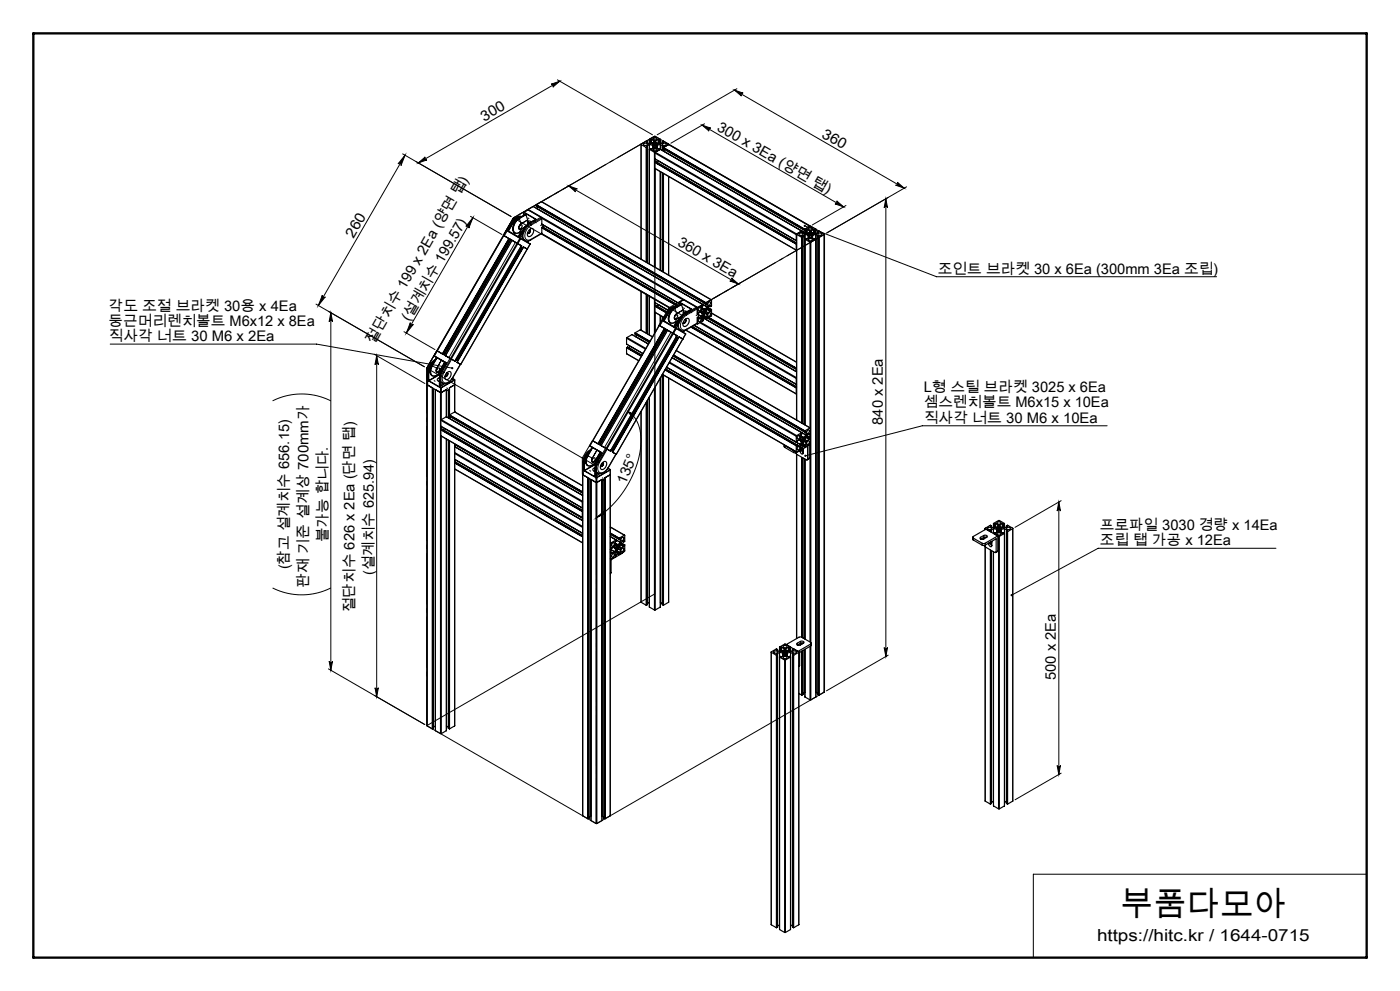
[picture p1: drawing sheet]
<svg xmlns="http://www.w3.org/2000/svg" width="420mm" height="297mm" viewBox="0 0 420 297" stroke-linecap="round" stroke-linejoin="round" font-family="sans-serif">
<g fill="none" stroke="#000" stroke-width=".35">
<path d="M192.3 43.3v34.4M193.1 43.1a.52 .52 0 0 1 .7-.3 .52 .52 0 0 1 .2 .7 .56 .56 0 0 1-.6 .1 .56 .56 0 0 1-.3-.5zM194.2 44h.1M194.2 42.5v.3M194.2 44v34.8M194.8 43.1l-.8-.4 .2-.2-.3-.2-1.6 .9 1.6 1 .3-.2M194.8 41.8v1.3M194.8 44.7v34.4M194.8 41.7h.1M194.8 41.8h.6l.8 .5-.3 .6M194.8 41.7l1.7-.8 1.6 .8M195.8 43.6l-1-.2-.8 .4 .2 .2"/>
<path d="M195.8 43.6l.1 .8M195.8 43.6v.9M195.9 43.6l.3 .6-.8 .5-.3-.2-.3 .2 1.8 .9M195.9 42.9l-1.1 .2M195.9 42.9h.1M195.9 41.5a.52 .52 0 0 1 .7-.3 .52 .52 0 0 1 .3 .7 .56 .56 0 0 1-.6 .1 .56 .56 0 0 1-.4-.5zM195.9 44.7a.52 .52 0 0 1 .7-.3 .52 .52 0 0 1 .3 .7 .56 .56 0 0 1-.6 .2 .56 .56 0 0 1-.4-.6zM196.4 42.9l-.6 .3 .6 .4M196.4 42.9h.2l-.1 .8zM196.6 43h.1M196.6 45.6l-.1 2 42.4 24.5M196.6 43l.6 .3-.6 .3"/>
<path d="M196.7 42.3l.4 .6M196.7 42.3h.1M196.8 48.5l-.3 .2v1.8l42.5 24.5-.1-1.9M196.8 48.5h.1M196.8 48.5l42.2 24.3M197.1 42.9l1 .2M197.1 43.6l-.4 .6 .8 .5 .3-.1 42.7 24.6M197.1 42.9h.1M197.1 43.6l1-.2 .8 .4-.2 .2M197.1 43.6v.8M197.1 43.6v.9M197.6 48.3l-.5 .3"/>
<path d="M197.6 48.3h.1M198.1 41.8h-.6l-.8 .5M198.1 44.8h.1M198.1 44.8l-1.5 .8M198.1 41.8h.1M198.1 41.8v1.3M198.1 51.5v29.5M198.7 42.5v.3M198.7 44v1.1M198.7 51.8v29.5M198.7 44h.1M198.7 42.5l.2 .2-.8 .4"/>
<path d="M198.7 42.5l.4-.2 1.5 1M198.7 44l.4 .2M198.7 43.1a.52 .52 0 0 1 .7-.3 .52 .52 0 0 1 .3 .7 .56 .56 0 0 1-.6 .1 .56 .56 0 0 1-.4-.5zM199.1 44.2l-.1 .4 42.5 24.5M199.3 45.4h.1M199.3 44.8v.6M200.6 43.3l-1.5 .9M200.6 43.3h.1M200.6 52.9v29.6M200.7 43.3h-.1M200.7 43.3l42.4 24.5M151.1 70.6l-20.8 36.1"/>
<path d="M151.1 70.6l5.3 3.1M152.6 69.4l6.4 3.7M152.6 71.5h.1M152.9 71.6h.1M152.9 71.6l-19.9 34.6M153.2 71.8l.4 .2-20 34.6M153.8 68.4v.3M153.9 68.8l.1 .5 .4 .5M153.9 68.7a1.1 1.1 0 0 0 .5 1.1 1.1 1.1 0 0 0 1.3-.1M155.4 65.6a4 4 0 0 0-1.5 2.7M155.8 69.7h-.1M155.8 69.7h.1"/>
<path d="M156 67.6l.3-.2a.61 .61 0 0 1 .2 .8 .61 .61 0 0 1-.7 .2zM156 65.1a3.4 3.4 0 0 0-2.1 1.8M156.4 65l-1.1 .2M156.4 69.3l-.9 1.7M156.4 73.6l-19.9 34.6M156.4 73.7l-.2 .4 .6 .3 .2-.4 1.2 .7M156.5 64.9a2.61 2.61 0 0 0-3.1 1.7l-2.3 4M156.5 74.3l-19.5 33.7M156.7 70.6l.2 .9 .6 .5M156.7 69.1l-.9 .6M157 68.7l-1.4 2.4M157.5 72v.1"/>
<path d="M157.6 64.3l-2.2 1.2M157.6 64.3h.1M157.7 64.3l.6 1.6M157.8 67.7l-.8 1M158.3 65.9h.1M158.3 65.9v1.3M158.3 62.9l1.7-1 50.9 29.4M158.3 62.9l-1.2 .7v1M158.3 62.9l4.1 2.3 .2 2M158.7 66.9a4.5 4.5 0 0 0-2 3.6M158.7 72.1l-.4 .6M158.7 68.9a.77 .77 0 0 1 1.2-.4 .77 .77 0 0 1 .1 1.3 1.19 1.19 0 0 1-1.7 .9v-.9z"/>
<path d="M158.8 68.8a.61 .61 0 0 1 .2 .8 .61 .61 0 0 1-.8 .3M159 68.8a.81 .81 0 0 1-.7 1.2 .81 .81 0 0 0 .7-1.2zM159 73.1h.1M159 73.1l-23.1 40.1a2.47 2.47 0 0 1-3.4 1.5l-.4-.4-.2-.9M159.2 66.4l.1 .2M159.4 66.5a.57 .57 0 0 0-.8-.2 .57 .57 0 0 0-.2 .8M160.7 65.8l-2 1.1M160.7 65.8h.1M160.9 61.7v-.4l1.6-.8 50.9 29.3M160.9 61.7h.1M160.9 61.7l50.9 29.4M161.1 62.5h.1"/>
<path d="M161.1 61.9v.6M162.5 70l-3.6 2-.6 .2-.8-.2M162.5 70l38.6 22.4M162.5 67.2l41.2 23.8M162.8 68l40.8 23.6M162.9 67.4v.6l-.4 .2v1.8M238.9 72.1h.1M239 70.2v55.7M239 73.1h-.1M239 72.1h-.1M239 70.1l-.1 2M239 70.1l1.5 1 .4-.1"/>
<path d="M239.8 70a.52 .52 0 0 1 .6-.2 .52 .52 0 0 1 .3 .6 .56 .56 0 0 1-.6 .2 .56 .56 0 0 1-.3-.6zM240.5 69.3l.4 .2M240.5 69.3l-1.5 .8M240.7 70.8h.1M240.7 69.6h.1M240.7 69.6l.8 .5M240.7 70.8l.2 .1M240.9 69.5l-.2 .1M240.9 71h.1M240.9 69.4v.3M240.9 71v56M241.4 69.1h.1"/>
<path d="M241.5 68.7v1.4M241.5 71.7v55.6M241.5 68.7h.1M241.5 68.7l-.1 .4M241.5 68.7l.6 .1 .8 .4M241.5 68.7l1.6-.9 1.7 .9M242.4 70.2l.6 .3M242.4 70.2h.1M242.4 70.5l-.9-.2-.8 .5M242.4 70.5h.1M242.4 70.5v.9M242.5 70.6l.4 .6-1.4 .5"/>
<path d="M242.5 69.8l-1 .3M242.5 69.8h.1M242.5 70.5v.9M242.6 68.4a.52 .52 0 0 1 .7-.3 .52 .52 0 0 1 .2 .7 .56 .56 0 0 1-.6 .1 .56 .56 0 0 1-.3-.5zM242.6 71.7a.52 .52 0 0 1 .7-.3 .52 .52 0 0 1 .2 .7 .56 .56 0 0 1-.6 .1 .56 .56 0 0 1-.3-.5zM242.9 69.2h.1M242.9 69.3l-.4 .5M243 69.9l-.6 .3M243 70.5h.1M243 69.9h.1M243 69.8h.2v.8zM243.2 69.9l.6 .3"/>
<path d="M243.7 70.6l-.4 .6 .8 .4 .4-.1 .3 .2-1.5 .9-1.8-.9M243.7 69.8l1.1 .3M243.7 70.5h.1M243.7 69.8h.1M243.7 70.5v.9M243.8 70.5l1-.2 .8 .5M243.8 70.5v.9M243.8 70.2l-.6 .3M243.8 70.2h.1M244.8 68.7l-.7 .1-.8 .4 .4 .6M244.8 68.7h.1M244.8 71.7v137.2l-1.7 .9-1.6-.9"/>
<path d="M244.8 68.7v1.4M245.4 69.4v.3M245.4 70.9h.1M245.4 70a.52 .52 0 0 1 .7-.2 .52 .52 0 0 1 .3 .6 .56 .56 0 0 1-.6 .2 .56 .56 0 0 1-.4-.6zM245.6 70.8h.1M245.6 69.6h.1M245.6 69.6l-.2-.2 .3-.2 1.6 1-1.6 .9-.3-.1M245.6 70.8l-.2 .1M245.6 69.6l-.8 .5M247.3 70.2v137.2l-1.6 .9-.3-.2v-137.1M192.3 87.3v11.6M194.2 88.4v11.6"/>
<path d="M194.8 88.7v11.7M196.5 89.7v1l4 2.3M196.8 91.6l-.3 .2v1.8l2.7 1.6M196.8 91.6h.1M196.8 91.6l3.3 1.9M197.6 91.4l-.5 .3M197.7 97.5l5.4 3.1M198.1 94.5v2.5M198.7 94.9v1.1M199.3 96.3l6.3 3.7M199.3 98.4l.1 .1M199.6 98.6h.1"/>
<path d="M199.6 98.6l-20 34.5M199.9 98.8l.4 .2-20 34.5M200.5 95.3v.4M200.5 95.7l.2 .6 .4 .5M200.6 95.6a1.14 1.14 0 0 0 .6 1.2 1.14 1.14 0 0 0 1.3-.2M202.1 92.5a4 4 0 0 0-1.6 2.7M202.5 96.6h.1M202.6 97.1l.2 .1M202.7 94.5l.3-.2a.61 .61 0 0 1 .2 .8 .61 .61 0 0 1-.8 .3zM202.7 92.1a3.4 3.4 0 0 0-2.1 1.7M203 91.9l-1 .3M203.1 96.3l-.9 1.7"/>
<path d="M203.1 91.9a2.61 2.61 0 0 0-3 1.7l-23.1 40.1M203.4 96.1l-.9 .5M203.7 91.5l.1-.9 1.3-.8 3.8 2.3 .3 .4M204.3 91.2l-2.2 1.3M204.3 91.2h.1M204.3 91.2l.7 1.7v1.2M204.5 94.6l-2.2 3.5M205.3 93.9a4.5 4.5 0 0 0-2 3.5M205.3 99.1l-.3 .5M205.4 95.9a.77 .77 0 0 1 1.1-.4 .77 .77 0 0 1 .1 1.2 1.19 1.19 0 0 1-1.6 1l-.1-.7zM205.4 93.8h.1M205.5 95.8a.61 .61 0 0 1 .2 .7 .61 .61 0 0 1-.8 .3"/>
<path d="M205.6 95.8a.81 .81 0 0 1-.6 1.1 .81 .81 0 0 0 .6-1.1zM205.6 100h.1M205.7 98.9l33.3 19.2v-1.9M205.9 93.3v.2M206 93.4a.57 .57 0 0 0-.8-.2 .57 .57 0 0 0-.1 .9M207.3 92.7l-1.9 1.1M207.3 92.7h.1M207.6 97.8l31.4 18.1M208.2 97.5l30.7 17.7M209.1 97l-3.2 1.9a1.58 1.58 0 0 1-1.7 .1 1.58 1.58 0 0 1-.9-1.4M209.1 97h.2M209.2 94.1h.1"/>
<path d="M209.2 96.8l-.1 .2M209.5 95l-.3 .2M209.5 94l-.2 .1M209.6 95h.1M209.5 94h.1M209.6 95l-.4 .2 .1 1.8 1.6-.8v-.4M209.6 93.9l-.1 .1M209.7 92.3l.3-.2a.52 .52 0 0 1 .2 .7 .52 .52 0 0 1-.7 .2zM209.7 95.6l.3-.2a.52 .52 0 0 1 .2 .7 .52 .52 0 0 1-.7 .2zM209.9 93.4l.8 .5M210 93.4l.7 .5M210.6 95v.9l.3-.1"/>
<path d="M210.6 95.1l28.4 16.3M210.6 95.6l.3 .2M210.6 92.3l.7 .4M210.6 92.2l.8 .5M210.6 92.8h.1M210.6 94.9l1.2 .7M210.7 93.8l-.3-.7-.8 .5v1.7l.8-.5 .3-.9M210.9 91.3l-1.7 1v1.9l.4-.2M210.9 91.3l-.3 .6v.9M211 94v.1M211 93.4l.7-.6-.1 .9M211 93.4v.6"/>
<path d="M211 93.4l.6 .3M211.3 92.7l-.7 .1M211.3 94.1l-.7 .9M211.3 94.1l.1 .1M211.4 94.2l.7-.1v.9l-.3 .6M211.4 92.7h-.1M211.6 93.7l-.6 .4M211.8 95.6h.1M211.8 91.1h.1M211.8 90.8v.3M211.8 90.7h.1M211.8 91.1l.3-.1v.9"/>
<path d="M211.8 90.7l1.6-.8 .1 1.8-.4 .2M212 92l-.6 .7M212.1 91.9h.1M212.2 92.1v.1a1.15 1.15 0 0 0 0 1.5M212.3 93.7h.1M212.3 92.1l1.1 .7M212.3 95.3l26.7 15.4M212.5 94l.3-.3a.52 .52 0 0 1 .3 .7 .52 .52 0 0 1-.8 .3zM212.5 90.7l.3-.2a.52 .52 0 0 1 .3 .7 .52 .52 0 0 1-.8 .2zM212.8 91.7l.3 .2M213.1 91.9v-.3l-.9 .5M213.5 92.8l-1.2 .9"/>
<path d="M213.5 92.8l-.1 1.8-1.6 1M213.5 93.8l25.5 14.7M128.1 115.3v102.2l1.6 .9 .3-.1M128.2 115.2l3.9 2.4M128.2 115.2h.1M129 111.4l.2 .7 .4 .5M129.9 108.9a4.6 4.6 0 0 0-1.2 2.8M130 116.4v101.8M130.3 106.7v.1M130.3 106.7l3.5 2.1M130.5 107.8a4.3 4.3 0 0 0-2.3 3.7l.1 3.9M130.9 107.1l-1.6 3-.3 1.3"/>
<path d="M130.9 107.1h.1M131.1 105.1l5.4 3.1 .2-.4 .6 .4-.2 .4 1.1 .6h-.1M131.2 110.5l.3-.2a.55 .55 0 0 1 .3 .7 .55 .55 0 0 1-.8 .2zM131.8 114.2l-.2 .1M131.8 113.3v2.3M131.9 115.7h.1M131.8 113.3h.1M131.8 113.3a.54 .54 0 0 0-.6 .5 .54 .54 0 0 0 .6 .6M132.1 117.6l1.9-.9-.1 8.2M132.1 117.6l-1.5-.8v102.2M132.3 111.1h.1M132.3 111.1l-.1 .2a1.97 1.97 0 0 1-2.8 1l-.3-.7"/>
<path d="M132.4 108h.1M132.8 110.2v.4M132.8 108.2l1 .6zM133.3 115l-1.4 .7M133.4 108.5h.1M133.7 106.6h.1M133.7 108.7h.1M133.7 108.7l-1.4 2.4M133.8 108.8l-1.6 3-.4 1.5M133.9 117.1h.1M134.1 111.7a.61 .61 0 0 1 .2 .8 .61 .61 0 0 1-.8 .2M134.1 111.7a.72 .72 0 0 1 1-.2 .72 .72 0 0 1 .2 1 1.1 1.1 0 0 1-.6 1.1 1.1 1.1 0 0 1-1.2-.1v-.8z"/>
<path d="M134.2 111.7a.82 .82 0 0 1-.7 1.1 .82 .82 0 0 0 .7-1.1zM134.5 116.8v8.4M135.6 113.5l-.1 .2M135.7 113.4l.7 .5v9.6M136.4 115.3l-1.6 .9v.5l-.8 .4M136.4 115.3l-1.5 .9M136.4 115.3h.1M136.5 108.2h.1M188 103.1h.1M188 103.1l4.9 2.9M189.2 103.8l-.6 .4M189.6 100.3l-1.6 .9v1.9"/>
<path d="M189.6 100.3h.1M189.6 100.3l4.9 2.8M190.8 100.9h.1M190.8 100.3v.6M192.6 106.5l-4.3-2.5-.3 .2v1.8l3.6 2.1M194.8 119v62.9l1.7 .9 1.6-.9M195.8 100.9l-3.7-2.1-1.6 1v.3l4.3 2.5M198.1 113.3v68.6M198.7 112.3v68.9M198.7 112.2l40.2 23.2M199.7 110.6l39.5 22.8M200 110.1l38.9 22.4"/>
<path d="M200.6 113.3v67.1l-1.5 1-.4-.2M201.6 107.2l38.9 22.5M201.9 106.7l39.6 22.8M202.9 101l.6 .4 .2-.4 1.1 .6M202.9 105l40.2 23.2M203.1 100.6h.1M203.1 100.6l-20 34.6M203.1 101.2l-19.4 33.7M204.8 101.6h.1M204.8 101.6l-19.9 34.6M205.7 100l-.9 1.6M238.9 115.2h.1"/>
<path d="M239 113.2l-.1 2M239 115.2h-.1M132.3 127.7h.1M132.3 127.8l42.4 24.4M132.6 128.6l-.3 .2v1.9l42.5 24.5v-1.9M132.6 128.6h.1M132.6 128.6l42.2 24.4M133.5 128.4l-.6 .4M133.9 131.6v87.4l-1.6 .9-1.7-.9M133.9 124.9l-1.6 1v1.8M133.9 124.9l40.9 23.6M134.5 131.9v86.3l.3 .2 1.6-.9v-84.5"/>
<path d="M134.8 124.7l.1-.4 1.6-.8 38.3 22.1M134.8 124.7h.1M134.8 124.7l40 23.1M135.1 125.6h.1M135.1 124.9v.7M136.4 137.7l38.4 22.1M136.4 133.9l38.4 22.1M136.4 138.4l38.4 22.1M136.4 133.2l38.4 22.1M175.7 138.3l.1 .7 .5 .5M175.8 138.5a1.1 1.1 0 0 0 .6 1.1 1.1 1.1 0 0 0 1.2-.2M176.6 135.8a4.6 4.6 0 0 0-1.3 2.8"/>
<path d="M177 133.7h.1M177 133.7l.6 .4M177.2 134.8a4.3 4.3 0 0 0-2.3 3.6l.1 4M177.6 134.1l-1.7 2.9-.2 1.3M177.6 134.1l2.9 1.6M177.8 132.1l5.4 3.1M177.9 137.4l.3-.2a.55 .55 0 0 1 .2 .8 .55 .55 0 0 1-.8 .2zM179 138.1h.1M179 138.1l-1.4 1.3M179.1 134.9h.1M179.5 137.2v.4M179.5 135.1l1 .6z"/>
<path d="M180.1 135.5h.1M180.4 135.6l-1.4 2.5M180.5 135.7l-1.7 3.1-.3 1.5M180.8 138.6a.61 .61 0 0 1 .1 .8 .61 .61 0 0 1-.7 .3M180.8 138.6a.72 .72 0 0 1 1-.2 .72 .72 0 0 1 .1 1.1 1.1 1.1 0 0 1-.5 1 1.1 1.1 0 0 1-1.2-.1v-.7zM180.9 138.6a.82 .82 0 0 1-.7 1.2 .82 .82 0 0 0 .7-1.2zM183.1 135.2h.1M183.4 134.7l.6 .4-.2 .4 1 .6M183.4 134.7l-.2 .5M184.8 136.1h.1M184.8 136.1l-2.3 4a2.7 2.7 0 0 1-3.1 1.7M194.2 120v61.2l-.3 .2-1.6-1v-57"/>
<path d="M238.4 135.2l-3.2-1.9 .1 .7 3.2 1.7 3.8-2-.2 4.1-2.9-1.5-.4-.6M239 136.1v55.3M239.2 133.4l-.3 .2v1.8l1.6-.8 .1-.4M239.2 133.4v.3M239.3 133.7h.1M239.4 130.7l.3-.2a.52 .52 0 0 1 .2 .7 .52 .52 0 0 1-.7 .2zM239.4 134l.3-.2a.52 .52 0 0 1 .2 .7 .52 .52 0 0 1-.7 .2zM239.6 131.8l.8 .5M239.7 131.8l.7 .4M240 135a.71 .71 0 0 0 .2 .8 .71 .71 0 0 0 .7 .1l.1-.1M240.1 131.5h.1M240.1 131.5l-1.2 1"/>
<path d="M240.1 133.2l-.8 .5M240.1 133.2h.1M240.1 131.5l.3 .7M240.3 134l.2 .2M240.3 130.6l.7 .5M240.3 130.7l.7 .4M240.3 133.4v.9M240.3 131.2h.1M240.3 134.3h.1M240.3 133.3l1.2 .7M240.4 132.3l-.3 .9M240.4 132.2v.1"/>
<path d="M240.5 129.7l-1.6 .9v1.9M240.5 134.2l-.2 .1M240.6 134.2h.1M240.6 129.7h.1M240.5 134.7l.5 1M240.6 129.7l-.3 .6v.9M240.7 131.8l-.1 .6 .6-.3M240.7 131.8l.5 .3M240.9 134.5v1.2M240.9 137.2v54M240.9 134.5l.1 1.3M241 131.1l-.7 .1"/>
<path d="M241.1 133.8l-.6 .4M241.2 132.1h.1M241.3 131.9h.1M241.3 131.2l-.6 .6M241.3 131.2h.1M241.4 131.9l-.2 .2M241.4 131.2l-.1 .7M241.4 129.5l.3-.1v.9M241.4 129.5l.1-.4 1.6-.9v1.9l-.3 .2M241.5 137.6v53.9M241.7 130.4l-.7 .7M241.7 130.3h.1"/>
<path d="M241.9 130.5v.1a1.15 1.15 0 0 0 0 1.5M241.9 132.1h.1M241.9 130.5l1.2 .7M242.2 132.4l.3-.3a.52 .52 0 0 1 .2 .7 .52 .52 0 0 1-.7 .3zM242.2 129.1l.3-.2a.52 .52 0 0 1 .2 .7 .52 .52 0 0 1-.7 .2zM242.5 130.1l.3 .2M242.8 133.3v4.1l-.7 .4M242.8 130.3h.1M242.8 130.3l-.1-.3-.8 .5M243.1 131.2v1.8l-1.6 1v-.4l.2-.2v-.9a1.48 1.48 0 0 0-1.4 .9M243.1 131.2l-.4 .5-.8 .4M136.4 140.6l38.4 22.1"/>
<path d="M174.7 152.2h.1M174.8 150.3l-.1 1.9M174.8 142.2v102.2l1.6 1 .3-.2v-101.8M174.8 152.2h-.1M174.8 142.1l4.1 2.5 1.7-.9v102.2M174.9 142.1h-.1M177.3 143.7v102.2M178.5 141.1l-.3 .1M178.5 140.3v2.3l1.5-.7M178.5 140.2a.59 .59 0 0 0-.7 .5 .59 .59 0 0 0 .7 .6M178.5 140.1v.2M178.5 140.3l.3 1 .6 .5"/>
<path d="M179.4 141.8h.1M180.6 144.1h.1M182.3 140.5l-.2 .2M182.4 140.3l.7 .5v103.6l-1.6 1-.3-.2v-101.4M183.1 142.2l-1.6 1v.4l-.9 .5M183.1 157.9l4.3 2.5M295.5 158.4v.3M295.8 158.6l-3.8 2.2-.2 .3 2.9 1.7 .5 .1 4.1-2.3v4.5l-.6 .5M296.4 158.2a.55 .55 0 0 1 .6-.2 .55 .55 0 0 1 .4 .6 .55 .55 0 0 1-.7 .1 .55 .55 0 0 1-.3-.5zM297.4 157.6l-.3-.2-1.6 1 4.1 2.4 1.7-1M297.4 159.2l-.3 .1M297.4 157.6l-.2 .2 .8 .4"/>
<path d="M297.4 159.2h.1M297.5 157.6v.3M297.5 159.1v.4M298 158.5h.1M298 158.5l-.8 .5 .2 .1M298.1 158.3h.1M298 156.9v1.4M298.1 159.8h.1M298.1 156.9h.1M298.1 156.9l.6 .1 .8 .4M298.1 156.9l1.6-.9 1.6 .9M298.1 158.5l.9 .2"/>
<path d="M299 158.4h.1M299.1 158.3h.1M299 158.7l.1 .9M299 158.7v.9M299.1 158.4l.5 .3M299.1 158.8l.4 .5-.8 .5h-.6M299.2 158.3h.1M299.2 156.5a.55 .55 0 0 1 .6-.1 .55 .55 0 0 1 .4 .5 .55 .55 0 0 1-.7 .2 .55 .55 0 0 1-.3-.6zM299.2 159.8a.55 .55 0 0 1 .6-.2 .55 .55 0 0 1 .4 .6 .55 .55 0 0 1-.7 .2 .55 .55 0 0 1-.3-.6zM299.5 157.4h.1M299.5 157.4a1.21 1.21 0 0 1-1.4 .9M299.6 158.1l-.4 .2"/>
<path d="M299.6 158.7h.1M299.6 158h.2v.8zM299.8 158.1l.6 .3-.6 .3M299.9 157.4a1.21 1.21 0 0 0 1.4 .9M299.9 157.4h.1M300.3 158.8l-.4 .5 .8 .5h.6M300.4 158.7l-.1 .9M300.4 158.7v.9M301.3 158.5h.1M301.3 158.5l-.9 .2M301.3 156.9l-.6 .1-.8 .4M301.4 158.2h.1"/>
<path d="M301.3 156.9h.1M301.3 156.9v1.4M301.3 159.9v81.6M301.4 158.5l.8 .5-.3 .1M301.9 157.6v.3M301.9 159.1v81.7M301.9 159.1h.1M301.9 157.6l.3 .2-.8 .4M301.9 157.6l.4-.2 1.6 1-1.6 .9-.4-.1M302 158.2a.55 .55 0 0 1 .7-.2 .55 .55 0 0 1 .3 .6 .55 .55 0 0 1-.6 .1 .55 .55 0 0 1-.4-.5zM303.9 158.4v81.6l-1.6 1-.4-.2M183.1 164.6l.1 .1"/>
<path d="M183.1 160.8l1.7 1M183.1 165.3l.4 .3M183.1 160.1l2.7 1.6M183.1 167.5l.1 .1M183.5 165.6l-.3 .2v1.8l1.6-.9 .1-.4M183.7 162.9l.3-.2a.52 .52 0 0 1 .2 .7 .52 .52 0 0 1-.7 .2zM183.7 166.1l.3-.2a.52 .52 0 0 1 .2 .7 .52 .52 0 0 1-.7 .2zM183.9 164l.8 .4M184 163.9l.7 .5M184.6 163.4h.1M184.6 166.2l.2 .1M184.6 162.9l.7 .4"/>
<path d="M184.6 162.8l.7 .4M184.6 165.5l1.2 .7M184.6 165.5v.9l.8-.4M184.7 164.4l-.3 1-.8 .4-.1-.2M184.7 164.3l-.3-.6-.8 .5-.4 .5M184.8 166.3h.1M184.9 161.9l-1.7 .9v1.9M184.9 161.9l-.3 .5v.9M184.9 164.6h.1M185 163.9l-.1 .7M185.1 163.8l-.2 .1 .7 .4M185.1 164.5l-.1 .1"/>
<path d="M185.1 163.7h.1M185.1 164.5h.1M185.1 163.7l.6-.3-.1 .9M185.3 163.3l-.7 .1M185.3 164.7l-.7 .8M185.3 164.7h.1M185.3 164.7h.7l-.2 1.5M185.3 163.2v.1M185.5 164.2l-.4 .3M185.8 161.7v-.4l1.6-.9v1.8l-.3 .2v-.2M185.9 163.6v.1M185.9 163.7l.3 .6"/>
<path d="M186 161.6h.1M186 161.6l-.2 .1M186 161.6v.9l-.7 .7M186.2 164.3h.1M186.2 162.6l1.2 .7M186.2 164.3l.8-.5 .1-.3 .3-.2v1.9l-1.6 1M186.2 162.6l-.3 1M186.5 164.5l.3-.2a.52 .52 0 0 1 .2 .7 .52 .52 0 0 1-.7 .2zM186.6 161.1l.2-.1a.52 .52 0 0 1 .2 .7 .52 .52 0 0 1-.7 .2zM186.8 162.3l.3 .1M186.8 165.6l-3.5 2.2v3.8l-.2 .3M186.8 165.6h.1"/>
<path d="M187 162.2h.1M187 162.2l-.8 .4M291.8 161l.1 .8 3.1 1.7 .5-.1 3.3-1.9-.1 4.1-3-1.6-.4-.5M294 161.1l1.1-.6a.53 .53 0 0 1 .7-.2 .53 .53 0 0 1 .2 .7l-.9 .6a.61 .61 0 0 1-.7 .1 .61 .61 0 0 1-.4-.6zM295.3 161v.4M295.5 163.8v76.2l1.6 1 .3-.2M296 161h-.7l-1.1 .6M297.1 162.5l.1 .6 .3 .4M297.5 162.3v1.1M297.5 165v75.8M297.5 162.3v1.4a.67 .67 0 0 1-.8-.1 .67 .67 0 0 1-.1-.8M298 165.3v76.2"/>
<path d="M194.8 180.6h.1M194.8 180.6l-.6 .3M198.1 181.9h.1M198.1 180.5l.6 .4M198.7 181.2h.1M231.3 195.4v81.7l1.6 .9 .4-.1M232.2 195.2a.55 .55 0 0 1 .6-.1 .55 .55 0 0 1 .4 .5 .55 .55 0 0 1-.7 .2 .55 .55 0 0 1-.3-.6zM233.3 194.7l-.4-.2-1.6 .9 1.6 1 .4-.2M233.3 194.7l-.3 .1 .8 .5M233.3 196.2h.1M233.3 194.7v.3M233.3 196.2v81.6"/>
<path d="M233.8 195.6h.1M233.8 195.6l-.8 .4 .3 .2M233.9 195.3h.1M233.9 196.9v81.7l1.6 .9 1.7-.9v-81.7M233.9 193.9v1.4M233.9 193.9h.1M233.9 196.9l1.6 .9 1.6-.9M233.9 194h.6l.8 .5M233.9 193.9l1.7-.9 4.1 2.4-1.6 1-.3-.2M233.9 195.5l.9 .3M234.8 195.8l.1 .8M234.8 195.8v.9"/>
<path d="M234.9 195.8l.4 .6-.8 .4-.6 .1M234.9 195.1l-1 .2M234.9 195v.1M235 193.6a.55 .55 0 0 1 .7-.2 .55 .55 0 0 1 .3 .6 .55 .55 0 0 1-.6 .2 .55 .55 0 0 1-.4-.6zM235 196.9a.55 .55 0 0 1 .7-.2 .55 .55 0 0 1 .3 .6 .55 .55 0 0 1-.6 .1 .55 .55 0 0 1-.4-.5zM235.3 194.5h.1M235.3 194.5l-.4 .5M235.4 195.1l-.6 .3 .6 .3M235.4 195l.2 .1-.1 .7zM235.5 195.8h.1M235.6 195.1l.5 .3M235.7 194.5l.4 .5"/>
<path d="M235.7 194.5h.1M235.9 193.2l4.1-2.3 .5 .1 2.8 1.6-.1 .4-3.8 2.2M236.1 195.1l1 .2M236.1 195.8l-.4 .6 .8 .4 .6 .1M236.1 195v.1M236.1 195.5l-.5 .2M236.1 195.5h.1M236.2 195.4h.1M236.2 195.8l-.1 .8M236.2 195.8v.9M236.2 195.4v.1M237.1 195.5h.1"/>
<path d="M237.1 195.5l-.9 .3M237.1 194h-.6l-.8 .5M237.2 195.3h.1M237.1 194h.1M237.2 193.9v1.4M237.2 195.6l.8 .4-.2 .2M237.7 194.7v.3M237.7 196.2v81.6M237.8 196.2h.1M237.8 194.7l.2 .1-.8 .5M237.8 195.2a.55 .55 0 0 1 .7-.1 .55 .55 0 0 1 .3 .5 .55 .55 0 0 1-.6 .2 .55 .55 0 0 1-.4-.6zM238.1 194.5l-.3 .2"/>
<path d="M239.1 192.9l1-.7a.53 .53 0 0 1 .7-.1 .53 .53 0 0 1 .2 .7l-.9 .5a.61 .61 0 0 1-.7 .1 .61 .61 0 0 1-.3-.5zM239.7 195.4v81.7l-1.6 .9-.3-.1M240.9 192.8v.1M240.9 194.9v13.2M241 192.8l-.7-.1-1.1 .6M241.5 194.6v14.3M243.4 192.8l-.1 .7-3.4 2v3.8l-.2 .4M130 218.3h.1M130.6 219h.1M130.6 217.6l-.6 .3M133.9 217.6h.1M133.9 217.6l.6 .3"/>
<path d="M239.7 207.8l.8 .5 .4-.1M240.9 208.1h.1M241.5 207.5l-.6 .3M241.5 208.9h.1M244.8 207.5h.1M244.8 207.5l.6 .3M177.3 244.5h.1M177.3 244.5l-.6 .4M177.3 245.9h.1M177.3 245.9l1.6 .9 1.7-.9M180.6 245.9h.1M180.6 244.5h.1"/>
<path d="M180.6 244.5l.6 .4M297.5 240.8h.1M298 240.2l-.5 .3M298 240.1h.1M298.1 241.5h.1M298.1 241.5l1.6 .9 1.6-.9M301.3 241.5h.1M301.4 240.2h.1M301.4 240.2l.5 .3M301.9 240.8h.1M233.3 277.9h.1M233.8 277.2h.1"/>
<path d="M233.8 277.2l-.5 .3M237.2 277.2h.1M237.2 277.2l.5 .3M237.7 277.8h.1"/>
</g>
<g fill="#000">
<path d="M125.5 48.8l2.1-1.8a.52 .52 0 0 0-.1 .7 .52 .52 0 0 0 .6 .2zM165.3 25.2l2.6-.9-2.1 1.8a.52 .52 0 0 0 .1-.6 .52 .52 0 0 0-.6-.3z"/>
<path d="M269.2 54.6l2.1 1.8-2.6-.9a.52 .52 0 0 0 .6-.3 .52 .52 0 0 0-.1-.6zM220.4 27l2.5 .9a.52 .52 0 0 0-.6 .3 .52 .52 0 0 0 .1 .6zM251 60.2l2.1 1.8-2.6-.9a.52 .52 0 0 0 .6-.3 .52 .52 0 0 0-.1-.6zM210.7 37.5l2.5 .9a.52 .52 0 0 0-.6 .3 .52 .52 0 0 0 .1 .6z"/>
<path d="M141.9 65.2l-1.3 3.2a.51 .51 0 0 0-.2-.7 .51 .51 0 0 0-.6 .2zM123.1 96.7a.51 .51 0 0 0 .2 .7 .51 .51 0 0 0 .7-.2l-2.1 2.6z"/>
<path d="M96.7 88.4a.51 .51 0 0 0 .2 .7 .51 .51 0 0 0 .7-.2l-2.1 2.7zM121.5 46.5l-1.2 3.1a.51 .51 0 0 0-.2-.6 .51 .51 0 0 0-.7 .1z"/>
<path d="M219.4 83.3l2.1 1.8-2.6-.9a.52 .52 0 0 0 .6-.2 .52 .52 0 0 0-.1-.7zM170.6 55.7l2.6 .9a.52 .52 0 0 0-.6 .3 .52 .52 0 0 0 .1 .6z"/>
<path d="M113 106.6l.5 2.7a.52 .52 0 0 0-.5-.4 .52 .52 0 0 0-.5 .4zM112.5 206.1a.52 .52 0 0 0 .5 .4 .52 .52 0 0 0 .5-.4l-.5 2.7z"/>
<path d="M135.4 110.1v.4l.5 .1 .1-.2-.3-.1 .3 .1-.1-.3zM241.2 67.4l-.1 .2 .3 .1-.3-.1a.34 .34 0 0 0 .3 .4 .34 .34 0 0 0 .4-.4 .34 .34 0 0 0-.6-.2zM241.4 136.4l-.1 .3 .3-.1-.3 .1a.34 .34 0 0 0 .5 .2 .34 .34 0 0 0 .1-.5 .34 .34 0 0 0-.5 0zM303.3 178.1l-.1 .4 .3-.1-.3 .1a.34 .34 0 0 0 .5 .1 .34 .34 0 0 0 .1-.5 .34 .34 0 0 0-.5 0z"/>
<path d="M178.9 155.1l2.3-1.9a.4 .4 0 0 0-.3 .4 .4 .4 0 0 0 .4 .4zM188.4 123.4l1.8 .7a.59 .59 0 0 0-.6 .9z"/>
<path d="M265.2 194.1a.52 .52 0 0 0 .6 .4 .52 .52 0 0 0 .5-.4l-.5 2.7zM265.8 59.6l.5 2.7a.52 .52 0 0 0-.5-.4 .52 .52 0 0 0-.6 .4zM317.1 229.4a.52 .52 0 0 0 .5 .4 .52 .52 0 0 0 .6-.4l-.6 2.7zM317.6 150.5l.6 2.7a.52 .52 0 0 0-.6-.4 .52 .52 0 0 0-.5 .4zM98.7 198.2a.52 .52 0 0 0 .5 .4 .52 .52 0 0 0 .6-.4l-.6 2.7zM99.2 93.7l.6 2.7a.52 .52 0 0 0-.6-.4 .52 .52 0 0 0-.5 .4z"/>
<circle cx="133.8" cy="108.8" r=".17"/>
</g>
<g fill="none" stroke="#000" stroke-width=".3">
<path d="M165.3 25.2l2.6-.9-2.1 1.8a.52 .52 0 0 0 .1-.6 .52 .52 0 0 0-.6-.3zM167.2 23.9l28.5 16.5M167.9 24.3l-42.4 24.5M210.7 37.5l42.4 24.5M210.7 37.5l2.5 .9a.52 .52 0 0 0-.6 .3 .52 .52 0 0 0 .1 .6zM211.4 37.1l-10.1 5.8M220.4 27l50.9 29.4M220.4 27l2.5 .9a.52 .52 0 0 0-.6 .3 .52 .52 0 0 0 .1 .6zM221.1 26.6l-23.9 13.8M120.8 46.1l32.5 18.8M121.5 46.5l-1.2 3.1a.51 .51 0 0 0-.2-.6 .51 .51 0 0 0-.7 .1zM121.5 46.5l-26 45.1"/>
<path d="M125.5 48.8l2.1-1.8a.52 .52 0 0 0-.1 .7 .52 .52 0 0 0 .6 .2zM170.6 55.7l50.9 29.4M170.6 55.7l2.6 .9a.52 .52 0 0 0-.6 .3 .52 .52 0 0 0 .1 .6zM171.3 55.3l-8.2 4.8M192.4 43.3v34.4M193.8 44.2v34.3M193.9 44.2v34.4M194 42.6v.1M194 43.8v.1M194.2 42.5v.3M194.2 44v34.7M194.8 43.4v35.7"/>
<path d="M194.8 41.8v1.3M195.1 41.9v1.2M195.2 41.9v1.2M195.4 41.8v1.3M195.5 41.8v1.2M195.8 43.2v.1M195.9 43.2v.1M196 43.2v.1M196.2 42.3v.1M196.3 44.2h.1M196.3 43v.5M196.3 45.6v34.4"/>
<path d="M196.5 40.8l50.9 29.4M196.5 40.8l-38.2 22M196.5 40.8v137.2l-68.5 39.5M196.5 45.9l42.4 24.5M196.5 47.6l42.4 24.5M196.5 48.7l42.4 24.5M196.5 50.4l42.4 24.5M196.5 42.8v.9M196.5 48.6l42.4 24.5M196.6 45.6l42.4 24.5M196.6 47.7v.9M196.6 50.6v29.5"/>
<path d="M196.6 43v.5M196.7 44.2h.1M196.7 42.3v.1M196.8 48.5l42.2 24.3M196.9 43.2v.1M197 43.2v.1M197.1 43.2v.1M197.5 41.8v1.2M197.5 41.8v1.3M197.7 41.9v1.2M197.8 41.9v1.2M198.1 43.4v1.3"/>
<path d="M198.1 44.8l42.5 24.4M198.1 41.8v1.3M198.1 51.4v29.6M198.1 43.4v1.4M198.1 51.5v29.5M198.7 42.5v.3M198.7 44v1.1M198.7 51.8v29.6M198.9 42.6v.1M198.9 43.8v.1M199 44.2v1.1M199 52v29.5"/>
<path d="M199 44.3l42.4 24.5M199 44.6l42.4 24.5M199.1 44.2l42.4 24.5v1.4M199.1 44.6v.7M199.1 52v29.6M200.6 43.3l42.4 24.5M200.6 52.9v29.5M265.8 59.6l.5 2.7a.52 .52 0 0 0-.5-.4 .52 .52 0 0 0-.6 .4zM265.8 59.6v137.2M266.5 59.2l-18.6 10.7M269.2 54.6l2.1 1.8-2.6-.9a.52 .52 0 0 0 .6-.3 .52 .52 0 0 0-.1-.6zM272 56l-23.9 13.8"/>
<path d="M141.2 64.8l9.4 5.5M141.9 65.2l-1.3 3.2a.51 .51 0 0 0-.2-.7 .51 .51 0 0 0-.6 .2zM141.9 65.2l-20 34.6M151.1 70.6l-20.8 36M152.5 69.2v.2M152.5 69.2h.1M152.5 69.4l3.5 2M152.6 69.2l-.1 .2M152.6 69.2l2.9 1.7M152.6 71.5l-19.9 34.5M152.7 71.5l-19.9 34.6M152.9 71.6l-20 34.6"/>
<path d="M153.2 71.8l-19.9 34.6M153.3 71.8l-20 34.6M153.4 66.6l.2 .1M153.6 66.7l.2 .1M153.6 66.7l-2.3 4M153.6 72l-19.9 34.6M153.8 66.8l-1.2 2.4M153.8 66.8l-1.3 2.4M154 65.3l-3 5.2M154 65.3l50.9 29.4M154 65.3l-26 45M154.6 72.6l-19.9 34.6"/>
<path d="M155.3 65.2l-1.5 1.6M155.5 70.9v.1M155.5 70.9h.1M155.6 65.4h.1M155.7 65.4a4 4 0 0 0-1.8 3.4M155.7 65.4h.1M155.7 65.4a4 4 0 0 0-1.8 3.3M155.7 65.4l.1 .1M155.8 65.5a3.2 3.2 0 0 0-1.4 4.2l.8 .2 .6-.2M155.8 65.5l.5 1.6M156 71.4l.2 .2M156 71.4l-20.9 36.1"/>
<path d="M156.1 71.4h-.1M156.1 65.1h-.1M156.2 71.4v.2M156.2 71.6l-20.8 36M156.2 71.6l2.8 1.6M156.3 67.1a.93 .93 0 0 0-.7 .8 .93 .93 0 0 0 .5 .9l.2-.1M156.3 67.1h.1M156.3 68.7l-.5 1M156.3 67.1a.89 .89 0 0 0-.7 .8 .89 .89 0 0 0 .5 .9l.2-.1M156.3 68.7h.1M156.4 69.4l-.9 1.5M156.4 73.6l-20 34.6"/>
<path d="M156.5 64.9a2.76 2.76 0 0 0-2.9 1.8M156.5 74.3l-19.5 33.7M156.8 69.1l-1 .6M156.8 74.4l-19.5 33.7M156.8 69.6l-1 1.6M157 68.7h.1M157 68.7l-1.3 2.5M157 68.7l-1.4 2.4M157.1 63.7v.1M157.1 74l-20 34.6M157.1 63.8v.7M157.1 63.6h.1"/>
<path d="M157.2 63.7l-.1 .1M157.2 63.7l3.4 2M157.2 63.6v.1M157.2 63.6l3.5 2M157.5 68l-1.2 .7M157.6 68l-.6 .7M157.7 64.3l-2 1.1M157.8 64.4l-2 1.1M158.3 65.9l-2 1.2M158.3 62.8l50.9 29.4M158.3 62.8l-4.3 2.5M158.4 62.7l51 29.4"/>
<path d="M158.4 62.9l-1.2 .7M158.6 72.2l-.3 .5M158.8 66.9h.1M158.8 66.9a4.7 4.7 0 0 0-2.1 3.7M158.8 66.9l.2 .1M159 73.1v.1M159 73.2l-20.8 36M159 67a3.9 3.9 0 0 0-1.7 4.9l.2 .1M159 67l.3 .5M159 73.2h.1M159.3 67.5a3.5 3.5 0 0 0-1.5 4.2l.6 .3 .9-.3M159.3 71.7l-.1 .2"/>
<path d="M159.9 61.9l52.1 30.1M160.6 65.7l.1 .1M160.6 65.7v.1M160.7 65.8h.1M160.7 65.6v.2M160.7 65.6l-.1 .1M160.7 65.8l-1.9 1.1M160.9 61.7l50.9 29.4M160.9 61.3l50.9 29.4-50.9-29.3M162.3 65.1l-3.3 1.9M162.4 60.5l50.9 29.4M162.5 65.4l42.4 24.5"/>
<path d="M162.5 70l38.7 22.3M162.5 65.3l-4.2 2.4-3.1 5.3M162.5 67.2l41.2 23.8M162.5 68.3l40.7 23.5M162.5 65.6l-3.2 1.9M162.5 69.9l-3.2 1.8M162.6 68.2l40.7 23.5M162.8 68l40.8 23.6M239 70.3v55.6M240.5 71.1v55.7M240.6 71.1v55.7M240.7 69.6h.1"/>
<path d="M240.7 70.8h.1M240.9 69.5v.2M240.9 71v56M240.9 69.4l.6 .4M240.9 69.5l.6 .3M241.4 67.7l39.6 15.2h84M241.4 70.3v57M241.5 70.3v57M241.8 68.9v1.2M241.8 68.9v1.1M242 68.8v1.2M242.1 68.8v1.2"/>
<path d="M242.5 70.1v.2M242.6 70.1v.2M242.9 69.2v.2M242.9 71.1h.1M243 69.9v.6M243 72.6v55.6M243.1 69.8v.8M243.2 69.8v.8M243.3 72.6v120M243.3 69.9v.6M243.3 71.1h.1M243.3 69.2v.2"/>
<path d="M243.6 70.1v.2M243.7 70.1v.2M243.8 70.1v.2M244.1 68.8v1.2M244.2 68.8v1.2M244.4 68.9v1.1M244.5 68.9v1.2M244.8 70.3v138.6M244.8 68.7v1.4M244.8 70.3v137.2M245.4 69.5v.2M245.4 71v137.2"/>
<path d="M245.6 69.6h.1M245.6 70.8h.1M245.6 71.1v137.2M245.7 71.1v137.2M247.2 70.3v137.2M247.4 70.2v137.2l-68.5 39.5M247.4 70.2l-38.2 22M251 60.2l2.1 1.8-2.6-.9a.52 .52 0 0 0 .6-.3 .52 .52 0 0 0-.1-.6zM253.8 61.6l-10.1 5.8M94.8 91.1l32.5 18.8M96.7 88.4a.51 .51 0 0 0 .2 .7 .51 .51 0 0 0 .7-.2l-2.1 2.7zM99.2 93.7l.6 2.7a.52 .52 0 0 0-.6-.4 .52 .52 0 0 0-.5 .4z"/>
<path d="M99.2 93.7v107.2M121.2 99.4l9.3 5.4M123.1 96.7a.51 .51 0 0 0 .2 .7 .51 .51 0 0 0 .7-.2l-2.1 2.6zM190.5 99.8l4.5 2.5M190.6 99.7l4.4 2.6M192.1 98.9l3.6 2.1M192.4 87.3v11.7M193.8 88.2v11.6M193.9 88.2v11.7M194.2 88.4v11.6M194.8 88.7v11.7M196.3 89.6v10.4"/>
<path d="M196.5 90.7l4 2.3M196.5 91.8l3.5 2M196.5 93.5l2.7 1.6M196.5 91.7l3.5 2.1M196.6 90.8v.9M196.6 93.7v5.8M196.8 91.6l3.3 1.9M197.6 91.4l2.9 1.6M197.8 97.6l-20.8 36M198.1 94.5v2.6M198.1 94.6v2.4M198.7 94.9v1.1"/>
<path d="M199 95.1v.4M199.1 95.1v.3M199.1 96.1l.1 .3M199.1 96.1l.1 .1M199.2 96.4l3.4 2M199.2 96.2v.2M199.2 96.2l2.9 1.7M199.3 98.4l-19.9 34.6M199.4 98.5l-20 34.5M199.6 98.6l-20 34.5M199.9 98.8l-20 34.5M200.1 93.6h.2"/>
<path d="M200.3 93.6l-2.3 4M200.3 93.6l.2 .2M200.3 99l-20 34.5M200.5 93.8l-1.3 2.4M200.5 93.8l-1.4 2.3M201.3 99.6l-20 34.5M202 92.2l-1.5 1.6M202.1 97.9l.1 .1M202.1 97.9h.1M202.3 92.3h.1M202.4 92.3a4 4 0 0 0-1.9 3.4M202.4 92.3v.1"/>
<path d="M202.4 92.4a4 4 0 0 0-1.8 3.2M202.4 92.4l.1 .1M202.5 92.5a3.2 3.2 0 0 0-1.4 4.2l.8 .1 .6-.2M202.5 92.5l.5 1.5M202.6 97.1l.2 .1M202.6 98.4l.3 .1M202.6 98.4l-20.8 36M202.7 98.3l-.1 .1M202.8 92l-.1 .1M202.8 98.4l.1 .1M202.9 98.5l-20.8 36M202.9 98.5l2.8 1.6"/>
<path d="M203 94a.93 .93 0 0 0-.8 .8 .93 .93 0 0 0 .6 .9h.2M203 94h.1M203 95.7l-.5 .9M203 94a.89 .89 0 0 0-.7 .8 .89 .89 0 0 0 .5 .9h.2M203 96.3l-.9 1.6M203.1 91.9a2.76 2.76 0 0 0-2.8 1.7M203.4 96.1l-.9 .5M203.5 96.5l-1 1.7M203.7 95.6h.1M203.7 95.6l-1.3 2.5zM203.7 90.7h.1M203.8 90.7v.8"/>
<path d="M203.8 90.5h.1M203.8 90.7h.1M203.8 90.7l3.5 2M203.9 90.5l-.1 .2M203.9 90.5l3.5 2M204.2 95l-1.2 .7M204.3 94.9l-.6 .7M204.3 91.2l-1.9 1.1M204.4 91.2l-2 1.2M204.5 91.3l-2 1.2M204.9 94.7l-26 45M204.9 94.7l-3 5.2"/>
<path d="M205 92.9l-2 1.1M205 89.8l-4.3 2.4-3 5.3M205.1 89.9l-1.2 .6M205.3 99.1l-.3 .5M205.4 93.8h.1M205.5 93.8a4.7 4.7 0 0 0-2.2 3.8M205.5 93.8l.2 .1M205.6 100l.1 .1M205.7 93.9a3.9 3.9 0 0 0-1.7 4.9l.2 .2M205.7 93.9l.3 .5M205.8 98.9l33.1 19.1M206 94.4a3.5 3.5 0 0 0-1.6 4.2l.7 .3 .9-.2"/>
<path d="M206 98.7l-.1 .2M207.3 98l31.6 18.3M207.3 92.7h.1M207.4 98l31.5 18.2M207.4 92.5v.2M207.4 92.5l-.1 .2M207.4 92.7l-1.9 1.1M207.6 97.8l31.4 18.1M208.2 97.5l30.8 17.8M208.2 97.5l30.7 17.7M208.9 92.1l-3.2 1.8M209.2 92.4h.1"/>
<path d="M209.2 96.9v.1M209.2 92.2l-4.3 2.5M209.2 92.5l-3.2 1.9M209.2 96.8l-3.2 1.9M209.2 95.1l.1 .1M209.5 95h.1M209.6 94.3l.8 .5M209.6 95.3h.1M209.9 96.7l29 16.7M210.2 96.6l28.8 16.6M210.4 93.1h.1M210.6 95l28.4 16.4"/>
<path d="M210.6 95.6l.2 .2M210.6 95.9h.1M210.6 94.9l1.2 .7M210.6 92.8h.1M210.8 94.7l1 .6M210.8 94.6l1 .6M211 94.5l1 .6M211 93.3l.7 .4M211 94h.1M211 93.2l.7 .4M211 93.9h.1M211 94.4l1.1 .6"/>
<path d="M211 93.4l.5 .3M211 93.8l.2 .1M211.2 93.2l.4 .3M211.5 93l.1 .1M211.6 92.9h.1M212 94.1h.1M212 92.7l1.1 .6M212 91h.1M212 92.6l1.1 .6M212.1 92.4l1 .6M212.1 92.3l1 .6M212.2 93.7h.1"/>
<path d="M212.2 92.1l1.2 .7M212.3 95.3l26.7 15.4M212.6 95.2l26.4 15.2M212.7 95.1l26.3 15.2M212.9 91.7l.2 .2M213.1 91.6h.1M213.5 93.9l25.5 14.7M219.4 83.3l2.1 1.8-2.6-.9a.52 .52 0 0 0 .6-.2 .52 .52 0 0 0-.1-.7zM222.2 84.7l-8.2 4.7M33.1 103.1h61.9l40.7 7.2M112.3 106.2l15.2 8.7M113 106.6v102.2"/>
<path d="M113 106.6l.5 2.7a.52 .52 0 0 0-.5-.4 .52 .52 0 0 0-.5 .4zM128 110.3v107.2M128 110.3l50.9 29.4M128.2 115.3v102.3M128.2 111.5l.1 .2M128.3 111.7l.2 .1M128.3 111.7v3.7M128.5 114l.2 .2M128.5 111.8h.2M128.5 114h.2M128.5 111.8v2.2M128.7 114v.1"/>
<path d="M128.7 114.2l3.4 2M128.7 111.8v2.2M128.7 111.7v.1M128.7 114.1v.1M128.7 114.1l3.5 2M129.5 109.5l.1 .1M129.6 109.6l-.6 1.8M129.6 109.6h.1M129.6 109.6l-.5 2M129.6 109.6l.1 .1M129.7 116.2v102.2M129.7 109.7a1.98 1.98 0 0 0 .3 3 2.54 2.54 0 0 0 2.3-1.6"/>
<path d="M129.7 109.7l1.3 .7M129.7 116.3v102.1M130 116.4v101.9M130.2 108.4a4.8 4.8 0 0 0-1.7 3.4M130.3 106.6h.1M130.3 106.7h.1M130.3 106.6l3.5 2M130.4 108a4.7 4.7 0 0 0-2.1 3.7M130.6 116.7v100.9M130.6 116.8v102.2M131 107.1l-1.4 2.5M131 110.4a.61 .61 0 0 0-.2 .9 .61 .61 0 0 0 .9 .1l.3-.4"/>
<path d="M131 110.4h.1M131 110.4a.59 .59 0 0 0-.2 .8 .59 .59 0 0 0 .9 .2l.3-.4M131 107.2l-1.4 2.4M131.1 107.2l-1.4 2.5M131.8 113.3l.1 .1M131.9 113.4v2.3M131.9 113.8v1.9M132 111h.1M132 112.2l-3.3 1.9M132 111l.3 .1M132.1 114.2v1.5M132.1 112l-3.4 2"/>
<path d="M132.1 116.2h.3M132.1 116.2v103.7M132.2 116.1l-.1 .1M132.2 116.1h.1M132.3 116.1l.1 .1M132.4 108l-1.4 2.4M132.4 116.2v9.6l42.4 24.4M132.5 111.2h.1M132.5 111.2l-.6 2.2M132.5 111.2l.2 .2M132.7 111.4a2.65 2.65 0 0 0 0 3.4M132.7 111.4l.5 .2"/>
<path d="M132.8 110.3v.4M133.2 111.6a1.99 1.99 0 0 0 .3 3.2 2.74 2.74 0 0 0 2.3-1.7M133.4 108.5l-1.4 2.5M133.7 108.7l-1.4 2.4M133.8 108.6v.3M133.8 108.9h.1M133.8 108.9l-1.3 2.3M133.9 116.8v8.1l40.9 23.6M133.9 117.1v7.8M134.5 116.8v8.4M134.8 116.7v8.7M134.9 116.2v8.1l39.9 23.1"/>
<path d="M135 107.4l-2.3 4M135.3 107.5l-3 5.3v4.9M135.5 107.7l-2.3 3.9M135.6 113.6v.1M135.7 113.4l.6 .4M135.8 113.1h.1M136.3 113.8l.1 .2M136.3 113.8h.1M136.3 113.8l-4 2.3M136.3 113.7v.1M136.4 114v9.5l38.4 22.1M136.4 114l-4 2.2"/>
<path d="M136.4 113.9v.1M138.1 109.2l-2.3 3.9M188 101.4l5.6 3.3M188 103.1l4.9 2.8M188 104.2l4.4 2.6M188 106l3.6 2.1M188 104.2l4.4 2.5M188.1 101.1l5.7 3.3M188.3 104l4.3 2.5M189.1 103.8l3.8 2.2M189.6 100.3l4.9 2.8M190.5 100.1l4.3 2.5"/>
<path d="M190.8 100.9l3.7 2.2M194.8 119.1v61.5M194.8 119v62.9M196.3 116.4v66.4M196.6 115.9v66.9M198.1 113.3v68.6M198.1 113.3v67.3M198.7 112.2v69M198.7 112.2l40.2 23.2M199 112.4v69M199.1 112.4v69M199.5 110.9l39.4 22.7"/>
<path d="M199.5 110.8l39.4 22.8M199.7 110.6l39.5 22.8M200 110l40.1 23.2-40.1-23.1M200.6 113.3v67.2M200.7 108.8l38.2 22M200.9 108.5l38.1 22M201.6 107.2l40.1 23.2-40.1-23.2M201.9 106.7l39.5 22.8M202.1 106.4l39.3 22.8M202.1 106.4l39.4 22.7M202.8 105.1l40.2 23.1M203.1 100.6l-20 34.6"/>
<path d="M203.2 101.2l-19.5 33.7M203.4 101.4l-19.4 33.7M203.8 101l-20 34.6M205.7 100.1h.1M205.7 100.1l-20.8 36.1M238.9 115.2h.1M81.8 120.1a19.5 19.5 0 0 1 17.4 0M132.3 126l42.4 24.5M132.3 127.7l42.5 24.6M132.3 128.9l42.4 24.4M132.3 130.6l42.4 24.5M132.3 128.8l42.4 24.5"/>
<path d="M132.4 127.8v.9M132.4 130.7v89.2M132.6 128.6l42.2 24.4M133.4 128.5l41.4 23.8M133.9 131.6v87.4M133.9 131.6v86M134.5 131.9v86.4M134.8 132.1v86.3M134.8 124.4l40 23.1M134.8 124.7l40 23.1M134.9 124.8v.6M134.9 132.2v86.2"/>
<path d="M136.4 133v84.6M136.4 135.6l38.4 22.2M136.4 135.9l38.4 22.2M136.4 137.7l38.4 22.1M136.4 133.9l38.4 22.1M136.4 138.7l38.4 22.1M136.4 138.8l38.4 22.1M136.4 138.4l38.4 22.1M136.4 133.2l38.4 22.1M174.9 138.4l.1 .2M175 138.6v3.8M175 138.6l.2 .1"/>
<path d="M175.2 138.7h.1M175.2 138.7v2.2M175.3 138.7v2.2M175.3 138.6v.1M176.3 136.5h.1M176.3 136.5l-.6 1.8M176.3 136.5l-.5 2M176.3 136.5l.1 .1M176.4 136.6a1.98 1.98 0 0 0 .3 3 2.54 2.54 0 0 0 2.3-1.5M176.4 136.6l1.3 .7M176.9 135.4a4.8 4.8 0 0 0-1.7 3.3M176.9 133.5l.1 .1"/>
<path d="M177 133.7h.1M177 133.6l3.5 2M177.1 134.9a4.7 4.7 0 0 0-2.1 3.7M177.7 134.1l-1.4 2.4M177.7 137.3a.61 .61 0 0 0-.3 .9 .61 .61 0 0 0 .9 .1l.4-.4M177.7 137.3h.1M177.7 137.3a.59 .59 0 0 0-.2 .9 .59 .59 0 0 0 .8 .1l.4-.4M177.7 132l-3 5.3v4.9M177.8 134.2l-1.4 2.4M178.7 137.9h.1M178.7 139.2l-3.3 1.9M178.7 137.9l.3 .2"/>
<path d="M178.8 139l-3.5 1.9M178.9 139.7v107.2M179.1 134.9l-1.4 2.4M179.1 138.2h.1M179.2 138.2l-.7 2.1M179.2 138.2l.2 .1M179.4 138.3a2.65 2.65 0 0 0 0 3.5M179.4 138.3l.5 .3M179.4 137.2v.4M179.9 138.6a1.99 1.99 0 0 0 .3 3.1 2.74 2.74 0 0 0 2.3-1.6M180.1 135.5l-1.4 2.4M180.4 135.6l-1.4 2.5"/>
<path d="M180.5 135.6v.2M180.5 135.8h.1M180.5 135.8l-1.3 2.4M181.7 134.3l-2.3 4M182.2 134.6l-2.3 4M184.8 136.1l-2.3 4M188.4 123.4l1.8 .7a.59 .59 0 0 0-.6 .9zM188.4 123.4a10 10 0 0 1 3.9 9.6 29.8 29.8 0 0 1-13.4 22.1M192.4 123.3v57.2M193.8 120.7v60.7M193.9 120.5v60.9M194.2 120.1v61.1"/>
<path d="M235.4 133.5v.6M238.1 135.1v.5M239 135.5v.1M239 136.1v55.3M239.2 133.7h.1M240.1 131.5h.1M240.3 134l.2 .2M240.3 134.3h.1M240.3 133.3l1.1 .7M240.3 131.2h.1M240.4 133.1l1 .6M240.5 133l1 .6"/>
<path d="M240.5 137v54M240.5 135l-.5 .3M240.6 134.7v.6M240.6 137.1v53.9M240.6 132.9l1.1 .6M240.6 132.4h.1M240.6 131.7l.7 .4M240.7 131.6l.7 .4M240.7 132.8l1 .6M240.7 131.8l.5 .3M240.7 132.2l.1 .1M240.7 131.6l.7 .3"/>
<path d="M240.8 131.6l.5 .3M240.9 134.5v1.2M240.9 137.2v54M241.2 131.4l.1 .1M241.2 131.3l.1 .1M241.3 131.3h.1M241.4 137.6v53.9M241.5 137.6v53.9M241.6 132.5h.1M241.7 131.1l1 .6M241.7 129.4h.1M241.7 131l1.1 .6"/>
<path d="M241.8 130.8l1 .6M241.8 130.7l1 .6M241.8 132.1h.1M241.9 130.5l1.2 .7M242.5 130.1l.3 .2M242.7 130h.1M242.8 137.3l-.5 .3M243 130.2v.9M243 133.1v59.3M332.1 127.6h-55.4l-35.1 9M136.4 140.5l38.4 22.2M174.8 142.3v102.2"/>
<path d="M175.2 140.9l.1 .3M175.2 140.9h.1M175.3 140.9l.1 .2M175.3 141.2l3.5 2M175.4 141.1l-.1 .1M175.4 141.1l3.5 2M176.3 143.1v102.3M176.4 143.2v102.2M176.7 143.4v101.8M177.3 143.7v102.2M178.5 140.3h.1M178.5 140.3v2.3"/>
<path d="M178.6 140.7v2M178.7 141.2v1.5M178.8 143.2h.3M178.8 143.2v103.6M178.9 143.1l-.1 .1M178.9 143.1h.1M178.9 155.1l2.3-1.9a.4 .4 0 0 0-.3 .4 .4 .4 0 0 0 .4 .4zM179 143.1l.1 .1M179.1 143.2v103.6M180.6 143.7v102.2M181.2 143.8v101.4M181.5 143.6v101.8"/>
<path d="M181.5 143.1v102.3M182.3 140.5v.1M182.4 140.4l.6 .3M182.5 140.1h.1M183 140.8v.1M183 140.7v.1M183 140.7h.1M183 140.8l-4 2.3M183 140.9v103.6M183 140.9l-3.9 2.3M183.1 140.8l-.1 .1M183.1 159.7l2.7 1.6"/>
<path d="M183.1 159.8l2.6 1.5M183.1 158l4.2 2.4M295.6 158.5v.2M297.2 159.3v.1M297.2 157.8h.1M297.2 159h.1M297.4 157.6v.3M297.4 159.2v.3M298.1 156.9v1.4M298.1 158.5l-.1 1.4M298.3 157.1v1.1M298.4 157.1v1.1"/>
<path d="M298.6 157v1.2M298.7 157v1.2M299.1 158.3v.1M299.2 158.3v.2M299.5 157.4v.1M299.5 159.3h.1M299.5 158.1v.6M299.7 158v.8M299.8 158.1v.6M299.9 159.3h.1M299.9 157.4v.1M300.2 158.3v.2"/>
<path d="M300.2 158.3v.1M300.3 158.3v.1M300.7 157v1.2M300.8 157v1.2M301 157.1v1.1M301.1 157.1v1.1M301.3 158.5v83M301.3 156.9v1.4M301.9 157.6v.3M301.9 159.2v81.6M302.1 157.8h.1M302.1 159h.1"/>
<path d="M302.2 159.3v81.7M302.3 159.3v81.7M303.8 158.5v81.6M317.6 150.5v81.6M317.6 150.5l.6 2.7a.52 .52 0 0 0-.6-.4 .52 .52 0 0 0-.5 .4zM318.4 150.1l-13.9 7.9M81.8 176.2a19.5 19.5 0 0 0 17.4 0M183.1 162.6l.2 .1M183.1 162.9h.1M183.1 160.8l2.9 1.7M183.1 165.6l.1 .1M183.1 165.7l.1 .1"/>
<path d="M183.1 167.5h.1M183.1 165.3l.4 .3M183.1 160.1l2.6 1.5M183.2 164.7l1.2 .6M183.3 171.6l-.2 .1M183.5 165.8h.1M184.4 163.7h.1M184.6 166.2l.2 .1M184.6 166.4h.1M184.6 165.5l1.1 .6M184.6 163.4h.1M184.7 165.2l1 .6"/>
<path d="M184.8 165.2l1 .6M184.9 165l1.1 .6M184.9 164.5l.1 .1M184.9 163.8l.7 .4M185 163.8l.7 .4M185 165l1 .6M185 164l.5 .3M185 164.4h.1M185.1 163.7l.5 .3M185.5 163.5l.1 .1M185.6 163.4l.1 .1M185.6 163.4h.1"/>
<path d="M185.9 164.6l.1 .1M186 163.2l1 .6M186 161.6h.1M186 163.2l1.1 .6M186.1 163l1 .5M186.1 162.9l1 .6M186.1 164.2l.1 .1M186.2 162.6l1.2 .7M186.6 165.7v.1M186.8 162.3l.3 .1M187 162.2h.1M292 161.3v.5"/>
<path d="M294.2 161v.6M294.7 162.8v.6M295.1 160.5v.6M295.5 162.8v.6M295.6 163.9v76.2M297.1 164.8v76.2M297.1 162.7l-.5 .3M297.2 162.4v.6M297.2 164.8v76.2M297.4 162.3v1.1M297.4 165v75.8M298 165.3l.1 76.2"/>
<path d="M299.3 165l-.5 .3M299.5 160.7v81.7M299.8 160.7v81.7M382.8 164.3h-53.4l-25.9 14.1M98.7 198.2a.52 .52 0 0 0 .5 .4 .52 .52 0 0 0 .6-.4l-.6 2.7zM231.4 195.5v81.7M232.9 196.4v81.6M233 196.4v81.6M233.1 194.8v.1M233.1 196v.1M233.3 194.7v.3M233.3 196.2v81.7"/>
<path d="M233.9 194v1.3M233.9 195.5v83.1M234.1 194.1v1.2M234.2 194.1v1.2M234.4 194v1.2M234.5 194v1.2M234.9 195.4v.1M235 195.4v.1M235 195.3v.2M235.3 194.5v.1M235.3 196.4h.1M235.4 195.2v.5"/>
<path d="M235.4 197.8v81.6M235.5 195v.8M235.6 197.8v81.6M235.6 195.2v.5M235.7 196.4h.1M235.7 194.5v.1M236 195.3v.2M236 195.4v.1M236.1 195.4v.1M236.5 194v1.2M236.6 194v1.2M236.8 194.1v1.2"/>
<path d="M236.9 194.1v1.2M237.1 195.5v83.1M237.1 194v1.3M237.8 194.7v.3M237.8 196.2v81.7M238 194.8v.1M238 196v.1M238 196.4v81.6M238.1 196.4v81.6M239.2 192.8v.5M239.6 195.5v81.7M239.9 199.3l-.2 .2"/>
<path d="M240.1 192.2v.6M240.5 192.7v.4M240.5 195.1v13.2M240.6 192.7v.3M240.6 195.1v13.2M240.9 192.7v.2M240.9 194.9v13.3M241.4 194.6v12.9M241.5 194.6v14.3M243 193.7v16M243.2 193v.6M243.3 193.6v16.1"/>
<path d="M265.2 194.1a.52 .52 0 0 0 .6 .4 .52 .52 0 0 0 .5-.4l-.5 2.7zM266.5 196.3l-18.6 10.7M98.5 200.5l29 16.7M112.5 206.1a.52 .52 0 0 0 .5 .4 .52 .52 0 0 0 .5-.4l-.5 2.7zM128 217.5l50.9 29.4M317.1 229.4a.52 .52 0 0 0 .5 .4 .52 .52 0 0 0 .6-.4l-.6 2.7zM318.4 231.7l-13.9 8M410 262h-100v25"/>
</g>
<path d="M196.5 40.8l-42.5 24.5M204.9 94.7l42.5-24.5" fill="none" stroke="#000" stroke-width=".3" stroke-dasharray="15.2 1.3 1.3 1.3" stroke-dashoffset="2.2" stroke-linecap="butt"/>
<path d="M128 110.3v107.2M178.9 246.9v-107.2" fill="none" stroke="#000" stroke-width=".3" stroke-dasharray="15.2 1.3 1.3 1.3" stroke-dashoffset="1.7" stroke-linecap="butt"/>
<path d="M156.7 73.8l-4.2-2.4M158.3 65.3l4.2 2.4M158.3 62.8l-4.3 2.5M205 92.2l4.2 2.5M128 110.3v5M132.5 106l4.3 2.4M134.4 116.5l-4.3-2.5M203.4 100.8l-4.2-2.5M179.2 132.9l4.3 2.5M181.1 143.4l-4.3-2.4" fill="none" stroke="#000" stroke-width=".3" stroke-dasharray="15.2 1.3 1.3 1.3" stroke-dashoffset="14.7" stroke-linecap="butt"/>
<path d="M10 10h400v277h-400z" fill="none" stroke="#000" stroke-width=".7"/>
<text font-size="10" x="336" y="274.5">부품다모아</text>
<text font-size="5" x="329.1" y="282">https://hitc.kr / 1644-0715</text>
<g font-size="4.4">
<text x="145.2" y="36.4" transform="rotate(-30 145.2 36.4)">300</text>
<text x="214.8" y="38.9" transform="rotate(30 214.8 38.9)">300 x 3Ea (양면 탭)</text>
<text x="246.3" y="41" transform="rotate(30 246.3 41)">360</text>
<text x="106.1" y="71.5" transform="rotate(-60 106.1 71.5)">260</text>
<text x="203" y="73.4" transform="rotate(30 203 73.4)">360 x 3Ea</text>
<text x="281.4" y="82">조인트 브라켓 30 x 6Ea (300mm 3Ea 조립)</text>
<text x="32.6" y="93.1">각도 조절 브라켓 30용 x 4Ea</text>
<text x="32.6" y="97.7">둥근머리렌치볼트 M6x12 x 8Ea</text>
<text x="122.8" y="96.5" transform="rotate(-60 122.8 96.5)">(설계치수 199.57)</text>
<text x="32.6" y="102.2">직사각 너트 30 M6 x 2Ea</text>
<text x="112.2" y="103.3" transform="rotate(-60 112.2 103.3)">절단치수 199 x 2Ea (양면 탭)</text>
<text x="277.1" y="117.5">L형 스틸 브라켓 3025 x 6Ea</text>
<text x="277.1" y="122.1">셈스렌치볼트 M6x15 x 10Ea</text>
<text x="264.9" y="127.3" transform="rotate(-90 264.9 127.3)">840 x 2Ea</text>
<text x="277.1" y="126.7">직사각 너트 30 M6 x 10Ea</text>
<text x="187.6" y="145.4" transform="rotate(-68 187.6 145.4)">135°</text>
<text x="329.9" y="158.9">프로파일 3030 경량 x 14Ea</text>
<text x="98.4" y="162.5" transform="rotate(-90 98.4 162.5)">불가능 합니다.</text>
<text x="329.9" y="163.4">조립 탭 가공 x 12Ea</text>
<text x="86.7" y="170.7" transform="rotate(-90 86.7 170.7)">(참고 설계치수 656.15)</text>
<text x="112.1" y="172.3" transform="rotate(-90 112.1 172.3)">(설계치수 625.94)</text>
<text x="92.6" y="176.2" transform="rotate(-90 92.6 176.2)">판재 기준 설계상 700mm가</text>
<text x="106.3" y="183.5" transform="rotate(-90 106.3 183.5)">절단치수 626 x 2Ea (단면 탭)</text>
<text x="316.8" y="203.8" transform="rotate(-90 316.8 203.8)">500 x 2Ea</text>
</g>
</svg>
